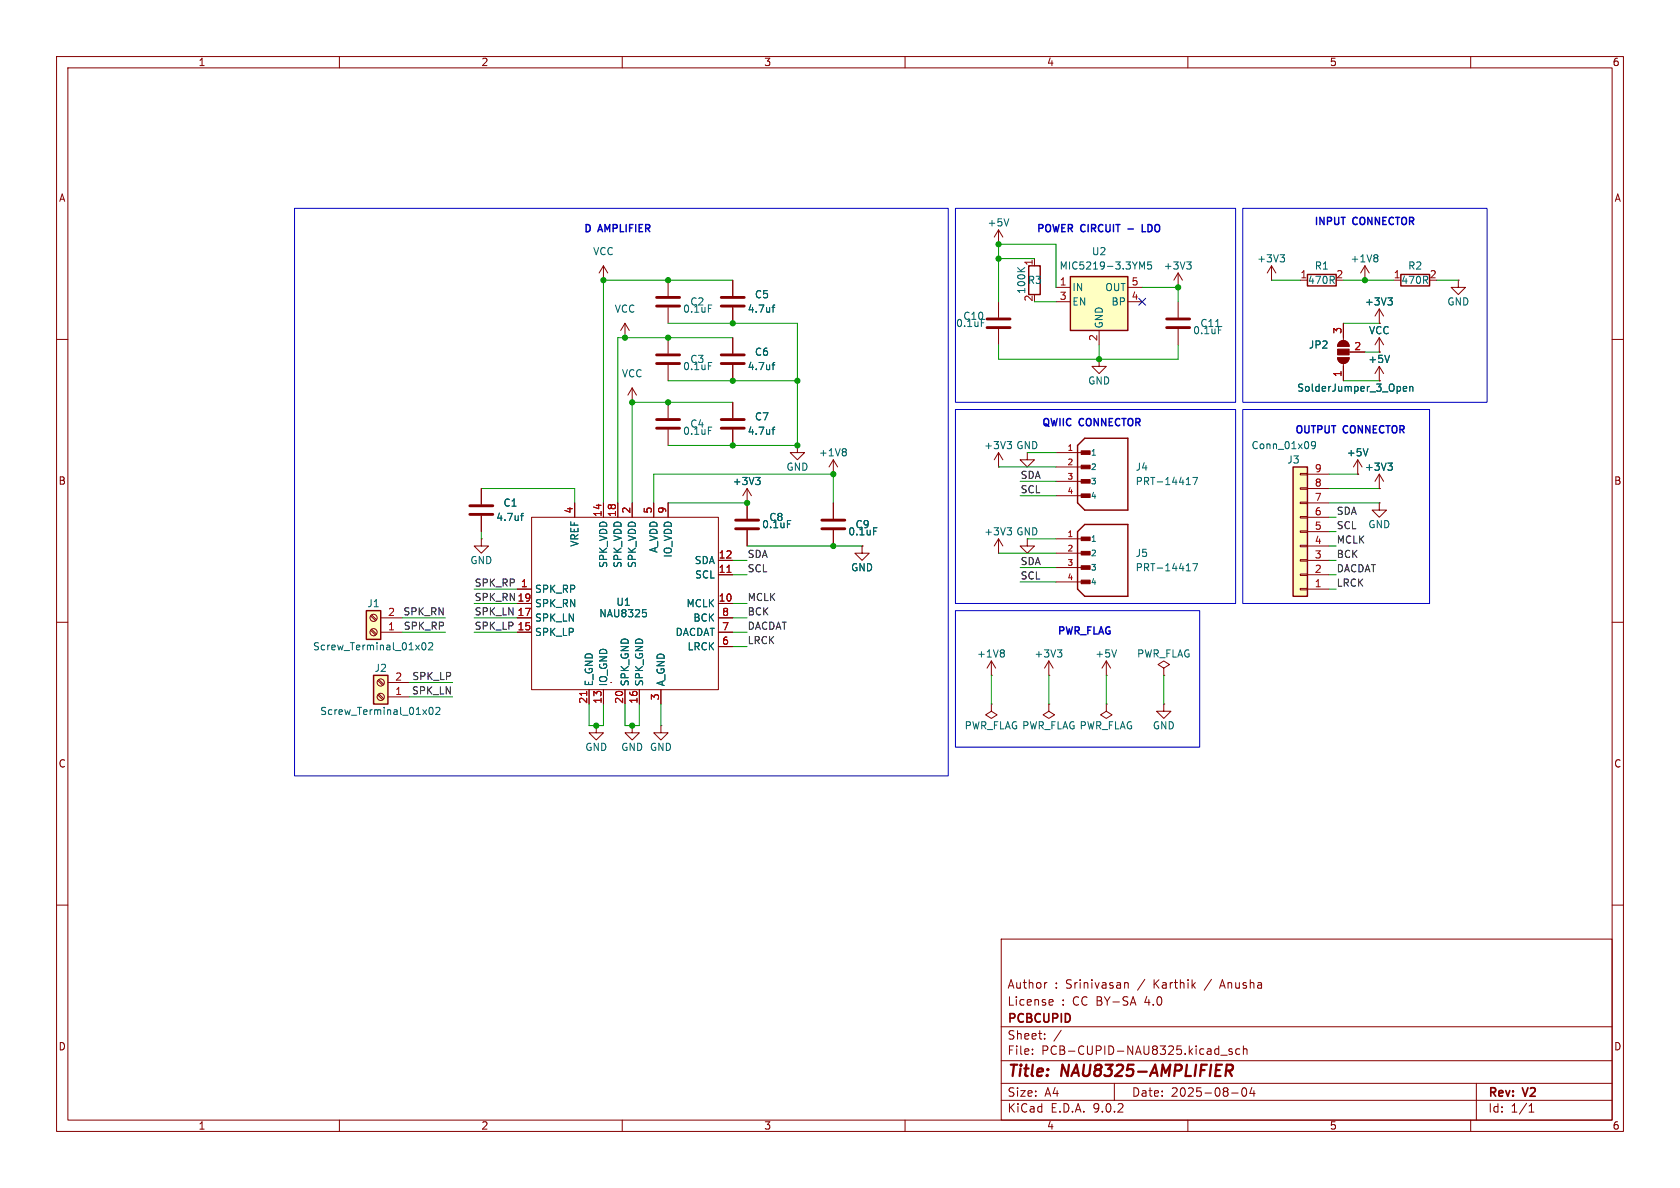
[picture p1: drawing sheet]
<svg xmlns="http://www.w3.org/2000/svg" width="297mm" height="210mm" viewBox="0 0 297 210" stroke-linecap="round" stroke-linejoin="round" font-family="sans-serif">
<g fill="none" stroke="#840000" stroke-width=".18">
<path d="M10 10h277v190h-277zM12 12h273v186h-273zM60 10v2M110 10v2M160 10v2M210 10v2M260 10v2M118.1 49.5v2.8M118.1 54.4v2.8M118.1 59.7v2.8M224.8 49.5h.1M224.8 47l-.8 1.3"/>
<path d="M224.8 47l.8 1.3M224.8 47v2.5M229.9 49.5h1.2M10 60h2M118.1 64.5v2.8M118.1 71.1v2.8M118.1 75.9v2.8M141 78.7v1.3h1.2l-1.2 1.3-1.3-1.3h1.3M141 78.7h.1M285 60h2M132.1 88.9h.1M132.1 86.4v5.3"/>
<path d="M132.1 93.7v2.8M132.1 86.4l-.8 1.2M132.1 86.4l.7 1.2M152.4 96.5v1.3h1.3l-1.3 1.3-1.3-1.3h1.3M152.4 96.5h.1M240 83.8h.1M240 81.3l-.7 1.3M240 81.3l.8 1.3M240 81.3v2.5M243.8 86.4h.1M243.8 88.9v1.3h1.3l-1.3 1.2-1.2-1.2h1.2M243.8 88.9h.1"/>
<path d="M243.8 83.8l-.7 1.3M243.8 83.8l.8 1.3M243.8 83.8v2.6M10 110h2M285 110h2M111.8 128.3v1.2h1.2l-1.2 1.3-1.3-1.3h1.3M111.8 128.3h.1M116.8 128.3v1.2h1.3l-1.3 1.3-1.2-1.3h1.2M116.8 128.3h.1M205.7 124.5v1.2h1.3l-1.3 1.3-1.2-1.3h1.2M205.7 124.5h.1M10 160h2"/>
<path d="M177 166h108v32h-108zM185.1 173.7l-.3 .1M185.7 176.7l.4 .1 .1 .3-.7 .1M186.1 177.6l-.4 .1M198.8 173.8l.2-.1 .4 .1 .1 .9M198.8 173.7v1M285 160h2M60 198v2M110 198v2M160 198v2M177 194.5h108M177 191.5h108"/>
<path d="M177 187.5h108M177 181.5h108M182.5 186.3v.1M182.5 185.5v.1M184.7 183.6v.1M184.7 182.8v.1M187.6 182.1l-1.3 2M197 191.5v3M210 198v2M215.8 186.5h1.2M217.7 193.2h1.2M217.8 185.5l-.3-.1-.3 .2 .1 .2 .5 .2v.3h-.6"/>
<path d="M219.2 185.5l-.5-.1-.2 .3v.4l.1 .2h.6M219.7 192.4l.2-.1a.81 .81 0 0 1 .6 .6 .81 .81 0 0 1-.3 .8l-.2 .1a.81 .81 0 0 1-.3-1.4zM219.8 185.5l.2-.1 .4 .1 .1 .9M219.8 184.9v1.5M221.3 192.2l-.3 1.1h.9M221.7 192.8v1M260 198v2M261 191.5v6.5M270.3 196.6h.9M270.3 195.5l.4-.4v1.5"/>
</g>
<path d="M216.8 189.3h.7a.55 .55 0 0 0 .5-.5 .55 .55 0 0 0-.4-.6h-.7l-.3 2M217.2 189.3l.6 .9" fill="none" stroke="#840000" stroke-width=".4"/>
<path d="M116.1 52.6h4M116.1 54.1h4M116.1 62.7h4M116.1 64.3h4M116.1 74.2h4M116.1 75.7h4M130 91.9h4.1M130 93.5h4.1" fill="none" stroke="#840000" stroke-width=".51"/>
<path d="M125.2 53.9h.6M226.3 45h.8l-.4 .5M226.8 45.5l.3 .3v.3l-.3 .2M125.2 64.1h.6M125.2 75.5h.6M241.8 79.3l-.4 1.3M133.6 84.4h.8l-.4 .5M134.1 84.9l.3 .2v.3l-.3 .3M139.2 92h.6M245.4 81.9h.7l-.4 .4M245.9 82.3l.2 .3v.3l-.2 .2" fill="none" stroke="#006464" stroke-width=".18"/>
<path d="M231.1 48.5h5.1v2h-5.1z" fill="none" stroke="#840000" stroke-width=".25"/>
<path d="M228.6 82.6h2.5v22.8h-2.5z" fill="#ffffc2"/>
<path d="M228.6 82.6h2.5v22.8h-2.5z" fill="none" stroke="#840000" stroke-width=".25"/>
<g fill="none" stroke="#840000" stroke-width=".18">
<path d="M129.5 71.1v2.8M129.5 75.9v2.8M229.9 98.9h1.2v.3h-1.2zM229.9 96.4h1.2v.2h-1.2zM229.9 93.9h1.2v.2h-1.2zM229.9 91.3h1.2v.3h-1.2zM229.9 88.8h1.2v.2h-1.2zM229.9 86.2h1.2v.3h-1.2zM229.9 83.7h1.2v.2h-1.2zM231.1 99.1h3.8M231.1 96.5h3.8M231.1 94h3.8"/>
<path d="M231.1 91.4h3.8M231.1 88.9h3.8M231.1 86.4h3.8M231.1 83.8h3.8M229.9 104h1.2v.3h-1.2zM229.9 101.5h1.2v.2h-1.2zM231.1 104.1h3.8M231.1 101.6h3.8M105.4 128.3v1.2h1.3l-1.3 1.3-1.3-1.3h1.3M105.4 128.3h.1"/>
</g>
<path d="M136.5 75.9h.5M137 75.5l-.3 .2v1.1M232.6 78.6l-.3 .2h-.3l-.2-.2 .2-.5 .3-.1 .2 .2a.84 .84 0 0 1-.3 1.1h-.2" fill="none" stroke="#006464" stroke-width=".18"/>
<path d="M127.5 74.2h4.1M127.5 75.7h4.1" fill="none" stroke="#840000" stroke-width=".51"/>
<path d="M64.8 108h2.5v5h-2.5z" fill="#ffffc2"/>
<path d="M64.8 108h2.5v5h-2.5z" fill="none" stroke="#840000" stroke-width=".25"/>
<g fill="none" stroke="#840000" stroke-width=".18">
<path d="M129.5 49.5v2.8M129.5 54.4v2.8M129.5 59.7v2.8M129.5 64.5v2.8M65.5 111.4l.9 .9M65.5 108.9l.9 .8M65.7 111.3l.9 .8M65.7 108.7l.9 .9M67.3 111.8h3.8M67.3 109.2h3.8M175.3 119.4h.1M175.3 116.8l-.8 1.3"/>
<path d="M175.3 116.8l.7 1.3M175.3 116.8v2.6M195.6 119.4h.1M195.6 116.8l-.8 1.3M195.6 116.8l.7 1.3M195.6 116.8v2.6M205.7 118.1l1.1-.6-1.1-.7-1 .7 1 .6v1.3M205.7 119.4h.1M195.6 124.5v1.2l1 .7-1 .6-1-.6 1-.7M195.6 124.5h.1"/>
<circle cx="66" cy="109.2" r=".63"/>
<circle cx="66" cy="111.8" r=".63"/>
</g>
<path d="M136.5 54.3h.5M137 53.9l-.3 .2v1.1M136.5 64.5h.5M137 64.1l-.3 .2v1M74.7 113.7l.2-.1a.68 .68 0 0 1 .4 .6 .68 .68 0 0 1-.4 .7l-.2-.1-.1-.4zM75.8 113.7l.5-.1 .2 .4-.8 .9h.8M177.3 114.9l.3 .2-.3 .3 .3 .3v.2l-.3 .2M197.4 114.9l-.4 1.2" fill="none" stroke="#006464" stroke-width=".18"/>
<path d="M127.5 52.6h4.1M127.5 54.1h4.1M127.5 62.7h4.1M127.5 64.3h4.1" fill="none" stroke="#840000" stroke-width=".51"/>
<path d="M66 119.4h2.6v5.1h-2.6z" fill="#ffffc2"/>
<path d="M247.6 48.5h5.1v2h-5.1zM66 119.4h2.6v5.1h-2.6z" fill="none" stroke="#840000" stroke-width=".25"/>
<g fill="none" stroke="#840000" stroke-width=".18">
<path d="M106.7 49.5h.1M106.7 47l-.8 1.3M106.7 47l.7 1.3M106.7 47v2.5M110.5 59.7h.1M110.5 57.2l-.8 1.2M110.5 57.2l.8 1.2M110.5 57.2v2.5M176.5 43.2h.1M176.5 40.6v2.6M176.5 40.6l-.7 1.3M176.5 40.6l.8 1.3"/>
<path d="M237.5 57.2v3M241.3 49.5h.1M241.3 47l-.8 1.3M241.3 47l.8 1.3M241.3 47v2.5M243.8 57.2h.1M243.8 59.7l-.7 1.3M243.8 59.7l.8 1.3M243.8 54.6v2.6M243.8 59.7v2.5M243.8 54.6l-.7 1.3M243.8 54.6l.8 1.3"/>
<path d="M246.4 49.5h1.2M257.8 49.5v1.3h1.3l-1.3 1.3-1.3-1.3h1.3M257.8 49.5h.1M111.8 71.1h.1M111.8 68.6l-.8 1.3M111.8 68.6l.7 1.3M111.8 68.6v2.5M236.5 63.2h2a1.02 1.02 0 0 1-1 1.1 1.02 1.02 0 0 1-1-1.1zM236.8 60.5a1.02 1.02 0 0 1 1.1-.2 1.02 1.02 0 0 1 .6 .9h-2zM237.5 64.3v3M238.5 62.2h2.8M243.8 62.2h.1"/>
<path d="M243.8 67.3h.1M243.8 64.8v2.5M243.8 64.8l-.7 1.2M243.8 64.8l.8 1.2M85.1 95.3v1.2h1.3l-1.3 1.3-1.3-1.3h1.3M85.1 95.3h.1M85.1 86.4v2.8M85.1 91.2v2.8M147.3 83.8h.1M147.3 81.3v2.5M147.3 88.9v2.8M147.3 93.7v2.8"/>
<path d="M147.3 81.3l-.7 1.3M147.3 81.3l.8 1.3M176.5 97.8h.1M176.5 82.6h.1M176.5 95.3l-.7 1.2M176.5 95.3l.8 1.2M176.5 80v2.6M176.5 95.3v2.5M176.5 80l-.7 1.3M176.5 80l.8 1.3M181.6 80v1.3h1.3l-1.3 1.3-1.3-1.3h1.3M181.6 95.3v1.2h1.3l-1.3 1.3-1.3-1.3h1.3"/>
<path d="M185.4 119.4h.1M185.4 116.8l-.7 1.3M185.4 116.8l.8 1.3M185.4 116.8v2.6M66.8 122.9l.9 .8M66.8 120.3l.9 .9M67 122.7l.8 .8M67 120.1l.8 .9M68.6 123.2h3.8M68.6 120.7h3.8M175.3 124.5v1.2l1 .7-1 .6-1.1-.6 1.1-.7M175.3 124.5h.1"/>
<path d="M185.4 124.5v1.2l1 .7-1 .6-1-.6 1-.7M185.4 124.5h.1"/>
<circle cx="67.3" cy="120.6" r=".63"/>
<circle cx="67.3" cy="123.2" r=".63"/>
</g>
<g fill="none" stroke="#006464" stroke-width=".18">
<path d="M178.3 38.7l-.4 1.2M243.4 45l.2 .3-.2 .3 .2 .2v.3l-.2 .2M245.4 52.6h.7l-.4 .5M245.9 53.1l.2 .3v.3l-.2 .2M149.4 79.3l.2 .3-.2 .3 .2 .2v.2l-.2 .3M178 78h.8l-.4 .5M178.6 78.5l.2 .3v.3l-.2 .2M245.7 62.8l-.5 1.3M248.1 68.7l.6-.1-.1-.2-.3-.1-.2 .2v.6h.5M249.2 68.4l.2-.1 .3 .1 .1 .8M249.2 68.3v.9M92 91.2h.5"/>
<path d="M92.5 90.7l-.3 .2v1.1M154.4 93.3h.7M178 93.3h.8l-.4 .5M178.6 93.8l.2 .2v.3l-.2 .3M186.9 114.9h.8l-.4 .5M187.5 115.4l.2 .2v.3l-.2 .2M76 125.2l.1-.2a.68 .68 0 0 1 .5 .7 .68 .68 0 0 1-.5 .6l-.1-.1-.2-.4zM77 125.2l.5-.2 .3 .4-.8 .9h.8"/>
</g>
<g fill="#840000" stroke="#840000" stroke-width=".18">
<path d="M236.5 63.2h2a1.02 1.02 0 0 1-1 1.1 1.02 1.02 0 0 1-1-1.1z"/>
<path d="M236.5 61.7h2v1h-2z"/>
<path d="M236.8 60.5a1.02 1.02 0 0 1 1.1-.2 1.02 1.02 0 0 1 .6 .9h-2z"/>
</g>
<path d="M83.1 89.4h4M83.1 90.9h4M145.3 91.9h4.1M145.3 93.5h4.1" fill="none" stroke="#840000" stroke-width=".51"/>
<path d="M189.2 48.9h10.2v9.5h-10.2z" fill="#ffffc2"/>
<path d="M181.9 47h2v5.1h-2zM189.2 48.9h10.2v9.5h-10.2zM191.8 77.5h7.6v12.7h-7.6l-1.3-1.3v-10.2zM191.8 92.7h7.6v12.7h-7.6l-1.3-1.3v-10.1z" fill="none" stroke="#840000" stroke-width=".25"/>
<g fill="none" stroke="#840000" stroke-width=".18">
<path d="M129.5 49.5v2.8M129.5 54.4v2.8M129.5 59.7v2.8M176.5 53.3v2.8M176.5 58.2v2.8M182.9 45.7v1.3M186.7 50.8h2.5M186.7 53.3h2.5M194.3 58.4v2.6M199.4 50.8h2.5M199.4 53.3h2.5M208.3 50.8h.1"/>
<path d="M208.3 48.3v2.5M208.3 53.3v2.8M208.3 58.2v2.8M208.3 48.3l-.8 1.2M208.3 48.3l.7 1.2M237.5 57.2v2.5M243.8 57.2h.1M129.5 64.5v2.8M129.5 71.1v2.8M129.5 75.9v2.8M194.3 63.5v1.3h1.3l-1.3 1.2-1.3-1.2h1.3M194.3 63.5h.1"/>
<path d="M237.5 64.8v2.5M238.8 62.2h2.5M243.8 62.2h.1M243.8 67.3h.1M85.1 86.4v2.8M85.1 91.2v2.8M94 91.4h33v30.5h-33zM101.6 88.9v2.5M106.7 88.9v2.5M109.2 88.9v2.5M111.8 88.9v2.5M115.6 88.9v2.5"/>
<path d="M118.1 88.9v2.5M127 99.1h2.5M132.1 88.9h.1M132.1 88.9v2.8M132.1 93.7v2.8M147.3 88.9v2.8M147.3 93.7v2.8M152.4 96.5h.1M186.7 95.3h5.1M186.7 97.8h5.1M186.7 80h5.1M186.7 82.6h5.1"/>
<path d="M186.7 85.1h5.1M186.7 87.6h5.1M240 83.8h.1M243.8 86.4h.1M91.4 104.1h2.6M91.4 106.7h2.6M91.4 109.2h2.6M91.4 111.8h2.6M127 106.7h2.5M127 109.2h2.5M127 111.8h2.5M127 101.6h2.5"/>
<path d="M127 114.3h2.5M186.7 100.3h5.1M186.7 102.9h5.1M104.1 121.9v2.6M106.7 121.9v2.6M110.5 121.9v2.6M113 121.9v2.6M116.8 121.9v2.6"/>
</g>
<g fill="none" stroke="#006464" stroke-width=".18">
<path d="M136.5 54.3h.5M137 53.9l-.3 .2v1.1M173.5 56.5h.6M179.9 47.3l.7 .7M181.2 47.3l-.8 .5M201.5 46.3l.4 .9 .4-.9v1.3M203.5 46.3h-.6v.6l.1-.1h.5l.1 .2-.1 .4-.1 .2-.5-.2M209.8 46.3h.8l-.4 .5M210.3 46.8l.3 .2v.3l-.3 .3M215.4 57.7h.6M245.4 52.6h.7l-.4 .5M245.9 53.1l.2 .3v.3l-.2 .2"/>
<path d="M136.5 75.9h.5M136.5 64.5h.5M137 64.1l-.3 .2v1M137 75.5l-.3 .2v1.1M241.8 79.3l-.4 1.3M245.7 62.8l-.5 1.3M248.1 68.7l.6-.1-.1-.2-.3-.1-.2 .2v.6h.5M249.2 68.4l.2-.1 .3 .1 .1 .8M249.2 68.3v.9M92 91.2h.5M92.5 90.7l-.3 .2v1.1M133.6 84.4h.8l-.4 .5"/>
<path d="M134.1 84.9l.3 .2v.3l-.3 .3M139.2 92h.6M154.4 93.3h.7M209.7 85.7h.7M210.9 99.6h.8l-.5 1.3M210.9 84.4h.8l-.5 1.3M245.4 81.9h.7l-.4 .4M245.9 82.3l.2 .3v.3l-.2 .2M113.6 107.8h.6M114 108.3l.3 .2v.3l-.3 .2M209.7 100.9h.7"/>
</g>
<path d="M174.5 56.4h4.1M174.5 57.9h4.1M206.2 56.4h4.1M206.2 57.9h4.1" fill="none" stroke="#840000" stroke-width=".51"/>
<path d="M128.5 101.2h.7M103.7 122.2v.7" fill="none" stroke="#a90000" stroke-width=".18"/>
<g fill="#840000" stroke="#840000" stroke-width=".18">
<path d="M191.1 94.9h1.6v.7h-1.6z"/>
<path d="M191.1 97.5h1.6v.6h-1.6z"/>
<path d="M191.1 100h1.6v.6h-1.6z"/>
<path d="M191.1 102.6h1.6v.6h-1.6z"/>
<path d="M191.1 79.7h1.6v.6h-1.6z"/>
<path d="M191.1 82.2h1.6v.7h-1.6z"/>
<path d="M191.1 84.8h1.6v.6h-1.6z"/>
<path d="M191.1 87.3h1.6v.6h-1.6z"/>
</g>
<g fill="none" stroke="#009600" stroke-width=".18">
<path d="M118.1 57.2h22.9v21.5h-22.9M129.5 59.7h-20.3v29.2M129.5 49.5h-22.8v39.4M176.5 45.7h6.4M182.9 53.3h3.8M186.7 50.8v-7.6h-10.2v10.1M201.9 50.8h6.4v2.5M224.8 49.5h5.1M237.5 57.2h6.3M237.5 49.5h8.9M254 49.5h3.8M118.1 67.3h22.9"/>
<path d="M129.5 71.1h-17.7v17.8M176.5 61v2.5h31.8v-2.5M194.3 61v2.5M237.5 67.3h6.3M241.3 62.2h2.5M85.1 86.4h16.5v2.5M85.1 94v1.3M115.6 88.9v-5.1h31.7v5.1M118.1 88.9h14M129.5 99.1h2.6M132.1 96.5h20.3M176.5 82.6h10.2"/>
<path d="M176.5 97.8h10.2M180.3 85.1h6.4M180.3 87.6h6.4M181.6 80h5.1M181.6 95.3h5.1M234.9 99.1h1.3M234.9 96.5h1.3M234.9 86.4h8.9M234.9 83.8h5.1M234.9 94h1.3M234.9 88.9h8.9M234.9 91.4h1.3"/>
<path d="M71.1 111.8h7.6M71.1 109.2h7.6M83.8 104.1h7.6M83.8 111.8h7.6M83.8 109.2h7.6M83.8 106.7h7.6M129.5 101.6h2.6M129.5 111.8h2.6M129.5 109.2h2.6M129.5 106.7h2.6M129.5 114.3h2.6M175.3 119.4v5.1"/>
<path d="M180.3 100.3h6.4M180.3 102.9h6.4M185.4 119.4v5.1M195.6 119.4v5.1M205.7 119.4v5.1M234.9 101.6h1.3M234.9 104.1h1.3M72.4 123.2h7.6M72.4 120.7h7.6M104.1 124.5v3.8h2.6v-3.8M110.5 124.5v3.8h2.5v-3.8M116.8 124.5v3.8"/>
</g>
<path d="M201.3 52.7l1.2 1.2M202.5 52.7l-1.2 1.2" fill="none" stroke="#000084" stroke-width=".18"/>
<path d="M52.1 36.8h115.5v100.4h-115.5zM168.9 36.8h49.5v34.3h-49.5zM219.7 36.8h43.2v34.3h-43.2zM168.9 72.4h49.5v34.3h-49.5zM219.7 72.4h33v34.3h-33zM168.9 108h43.2v24.1h-43.2z" fill="none" stroke="#0000c2" stroke-width=".18"/>
<path d="M201.9 39.7v1.3h.6" fill="none" stroke="#0000c2" stroke-width=".25"/>
<g fill="#009600" stroke="#009600" stroke-width=".18">
<circle cx="241.3" cy="49.5" r=".46"/>
<circle cx="106.7" cy="49.5" r=".46"/>
<circle cx="110.5" cy="59.7" r=".46"/>
<circle cx="118.1" cy="49.5" r=".46"/>
<circle cx="129.5" cy="78.7" r=".46"/>
<circle cx="118.1" cy="71.1" r=".46"/>
<circle cx="111.8" cy="71.1" r=".46"/>
<circle cx="129.5" cy="67.3" r=".46"/>
<circle cx="118.1" cy="59.7" r=".46"/>
<circle cx="132.1" cy="88.9" r=".46"/>
<circle cx="141" cy="78.7" r=".46"/>
<circle cx="129.5" cy="57.2" r=".46"/>
<circle cx="111.8" cy="128.3" r=".46"/>
<circle cx="147.3" cy="83.8" r=".46"/>
<circle cx="147.3" cy="96.5" r=".46"/>
<circle cx="141" cy="67.3" r=".46"/>
<circle cx="176.5" cy="45.7" r=".46"/>
<circle cx="194.3" cy="63.5" r=".46"/>
<circle cx="208.3" cy="50.8" r=".46"/>
<circle cx="176.5" cy="43.2" r=".46"/>
<circle cx="105.4" cy="128.3" r=".46"/>
</g>
<g font-size="2.8" fill="#840000">
<text x="178" y="190.9">Title:</text>
<text x="187.7" y="190.9">NAU8325-AMPLIFIER</text>
</g>
<g font-size="2.1" fill="#840000">
<text x="178" y="178">License</text>
<text x="178" y="175">Author</text>
<text x="186.4" y="175">: Srinivasan</text>
<text x="187.7" y="178">: CC BY-SA</text>
<text x="201.3" y="175">/</text>
<text x="202.6" y="178">4.0</text>
<text x="204.2" y="175">Karthik</text>
<text x="213.4" y="175">/</text>
<text x="216.3" y="175">Anusha</text>
<text x="178" y="184">Sheet:</text>
<text x="178" y="181.2">PCBCUPID</text>
<text x="178" y="186.7">File:</text>
<text x="184.1" y="186.7">PCB-CUPID-NAU8325.kicad_sch</text>
<text x="178" y="196.9">KiCad</text>
<text x="178" y="194.1">Size:</text>
<text x="184.7" y="194.1">A4</text>
<text x="185.7" y="196.9">E.D.A.</text>
<text x="193.3" y="196.9">9.0.2</text>
<text x="200" y="194.1">Date:</text>
<text x="207" y="194.1">2025-08-04</text>
<text x="263" y="194.3">Rev:</text>
<text x="263" y="196.9">Id:</text>
<text x="267.1" y="196.9">1/1</text>
<text x="269.4" y="194.3">V2</text>
</g>
<g font-size="1.8" fill="#840000">
<text x="35" y="11.9">1</text>
<text x="85" y="11.9">2</text>
<text x="135" y="11.9">3</text>
<text x="185" y="11.9">4</text>
<text x="235" y="11.9">5</text>
<text x="285" y="11.9">6</text>
<text x="10.3" y="35.9">A</text>
<text x="285.3" y="35.9">A</text>
<text x="10.3" y="85.9">B</text>
<text x="285.3" y="85.9">B</text>
<text x="10.3" y="135.9">C</text>
<text x="285.3" y="135.9">C</text>
<text x="10.3" y="185.9">D</text>
<text x="285.3" y="185.9">D</text>
<text x="35" y="199.9">1</text>
<text x="85" y="199.9">2</text>
<text x="135" y="199.9">3</text>
<text x="185" y="199.9">4</text>
<text x="235" y="199.9">5</text>
<text x="285" y="199.9">6</text>
</g>
<g font-size="1.8" fill="#0000c2">
<text x="103.1" y="41.4">D</text>
<text x="105.8" y="41.4">AMPLIFIER</text>
<text x="183.1" y="41.4">POWER</text>
<text x="191.1" y="41.4">CIRCUIT</text>
<text x="199.8" y="41.4">-</text>
<text x="202.9" y="41.4">LDO</text>
<text x="232.2" y="40.1">INPUT</text>
<text x="239.2" y="40.1">CONNECTOR</text>
<text x="184" y="75.7">QWIIC</text>
<text x="190.8" y="75.7">CONNECTOR</text>
<text x="228.8" y="77">OUTPUT</text>
<text x="237.5" y="77">CONNECTOR</text>
<text x="186.8" y="112.5">PWR_FLAG</text>
</g>
<g font-size="1.8" fill="#006464">
<text x="174.5" y="40.2">+5V</text>
<text x="104.8" y="45.3">VCC</text>
<text x="187.2" y="47.9">MIC5219-3.3YM5</text>
<text x="192.9" y="45.3">U2</text>
<text x="205.6" y="47.9">+3V3</text>
<text x="222.1" y="46.6">+3V3</text>
<text x="232.3" y="47.9">R1</text>
<text x="238.7" y="46.6">+1V8</text>
<text x="248.8" y="47.9">R2</text>
<text x="133.4" y="52.9">C5</text>
<text x="181.5" y="52.1" transform="rotate(-90 181.5 52.1)">100K</text>
<text x="181.6" y="50.4">R3</text>
<text x="189.5" y="51.7">IN</text>
<text x="195.3" y="51.7">OUT</text>
<text x="231.1" y="50.4">470R</text>
<text x="236.1" y="49.3">2</text>
<text x="247.6" y="50.4">470R</text>
<text x="252.7" y="49.3">2</text>
<text x="108.6" y="55.5">VCC</text>
<text x="120.7" y="55.5">0.1uF</text>
<text x="121.9" y="54.2">C2</text>
<text x="132.1" y="55.5">4.7uf</text>
<text x="168.9" y="58">0.1uF</text>
<text x="170.2" y="56.7">C10</text>
<text x="189.5" y="54.2">EN</text>
<text x="195.2" y="58.2" transform="rotate(-90 195.2 58.2)">GND</text>
<text x="196.4" y="54.2">BP</text>
<text x="210.8" y="59.3">0.1uF</text>
<text x="212.1" y="58">C11</text>
<text x="241.2" y="54.2">+3V3</text>
<text x="241.9" y="59.3">VCC</text>
<text x="255.8" y="54.2">GND</text>
<text x="120.7" y="65.6">0.1uF</text>
<text x="121.9" y="64.4">C3</text>
<text x="132.1" y="65.6">4.7uf</text>
<text x="133.4" y="63.1">C6</text>
<text x="231.3" y="61.8">JP2</text>
<text x="241.8" y="64.4">+5V</text>
<text x="109.8" y="66.9">VCC</text>
<text x="192.3" y="68.2">GND</text>
<text x="229.2" y="69.4">SolderJumper_3_Open</text>
<text x="120.7" y="77.1">0.1uF</text>
<text x="121.9" y="75.8">C4</text>
<text x="132.1" y="77.1">4.7uf</text>
<text x="133.4" y="74.5">C7</text>
<text x="138.9" y="83.4">GND</text>
<text x="144.7" y="80.9">+1V8</text>
<text x="173.9" y="79.6">+3V3</text>
<text x="179.6" y="79.6">GND</text>
<text x="200.7" y="83.4">J4</text>
<text x="221.2" y="79.6">Conn_01x09</text>
<text x="227.5" y="82.1">J3</text>
<text x="238" y="80.9">+5V</text>
<text x="241.2" y="83.4">+3V3</text>
<text x="88.9" y="89.8">C1</text>
<text x="129.4" y="86">+3V3</text>
<text x="200.7" y="86">PRT-14417</text>
<text x="87.6" y="92.3">4.7uf</text>
<text x="134.6" y="93.6">0.1uF</text>
<text x="135.9" y="92.3">C8</text>
<text x="149.9" y="94.8">0.1uF</text>
<text x="151.1" y="93.6">C9</text>
<text x="173.9" y="94.8">+3V3</text>
<text x="179.6" y="94.8">GND</text>
<text x="241.8" y="93.6">GND</text>
<text x="83.1" y="99.9">GND</text>
<text x="102.5" y="96.7" transform="rotate(-90 102.5 96.7)">VREF</text>
<text x="107.5" y="100.5" transform="rotate(-90 107.5 100.5)">SPK_VDD</text>
<text x="110.1" y="100.5" transform="rotate(-90 110.1 100.5)">SPK_VDD</text>
<text x="112.6" y="100.5" transform="rotate(-90 112.6 100.5)">SPK_VDD</text>
<text x="116.4" y="97.8" transform="rotate(-90 116.4 97.8)">A_VDD</text>
<text x="119" y="98.7" transform="rotate(-90 119 98.7)">IO_VDD</text>
<text x="122.7" y="99.9">SDA</text>
<text x="150.4" y="101.2">GND</text>
<text x="200.7" y="98.7">J5</text>
<text x="200.7" y="101.2">PRT-14417</text>
<text x="64.8" y="107.5">J1</text>
<text x="94.5" y="105">SPK_RP</text>
<text x="94.5" y="107.5">SPK_RN</text>
<text x="108.9" y="107.3">U1</text>
<text x="121.3" y="107.5">MCLK</text>
<text x="122.8" y="102.5">SCL</text>
<text x="94.5" y="110.1">SPK_LN</text>
<text x="94.5" y="112.6">SPK_LP</text>
<text x="105.8" y="109.3">NAU8325</text>
<text x="119.3" y="112.6">DACDAT</text>
<text x="122.5" y="110.1">BCK</text>
<text x="55.2" y="115.2">Screw_Terminal_01x02</text>
<text x="66.1" y="119">J2</text>
<text x="121.5" y="115.2">LRCK</text>
<text x="172.6" y="116.4">+1V8</text>
<text x="182.8" y="116.4">+3V3</text>
<text x="193.5" y="116.4">+5V</text>
<text x="200.9" y="116.4">PWR_FLAG</text>
<text x="105" y="121.4" transform="rotate(-90 105 121.4)">E_GND</text>
<text x="107.5" y="121.4" transform="rotate(-90 107.5 121.4)">IO_GND</text>
<text x="111.4" y="121.4" transform="rotate(-90 111.4 121.4)">SPK_GND</text>
<text x="113.9" y="121.4" transform="rotate(-90 113.9 121.4)">SPK_GND</text>
<text x="117.7" y="121.4" transform="rotate(-90 117.7 121.4)">A_GND</text>
<text x="56.5" y="126.6">Screw_Terminal_01x02</text>
<text x="170.4" y="129.1">PWR_FLAG PWR_FLAG PWR_FLAG</text>
<text x="203.7" y="129.1">GND</text>
<text x="103.4" y="132.9">GND</text>
<text x="109.7" y="132.9">GND GND</text>
</g>
<g font-size="1.8" fill="#a90000">
<text x="182.6" y="47.1" transform="rotate(-90 182.6 47.1)">1</text>
<text x="182.6" y="53.4" transform="rotate(-90 182.6 53.4)">2</text>
<text x="187.3" y="50.5">1</text>
<text x="187.3" y="53.1">3</text>
<text x="200" y="50.5">5</text>
<text x="200" y="53.1">4</text>
<text x="229.8" y="49.3">1</text>
<text x="246.3" y="49.3">1</text>
<text x="237.2" y="59.1" transform="rotate(-90 237.2 59.1)">3</text>
<text x="194.1" y="60.4" transform="rotate(-90 194.1 60.4)">2</text>
<text x="239.3" y="62">2</text>
<text x="237.2" y="66.7" transform="rotate(-90 237.2 66.7)">1</text>
<text x="232.3" y="83.6">9</text>
<text x="232.3" y="88.6">7</text>
<text x="232.3" y="86.1">8</text>
<text x="101.3" y="90.9" transform="rotate(-90 101.3 90.9)">4</text>
<text x="106.4" y="91.5" transform="rotate(-90 106.4 91.5)">14</text>
<text x="109" y="91.5" transform="rotate(-90 109 91.5)">18</text>
<text x="111.5" y="90.9" transform="rotate(-90 111.5 90.9)">2</text>
<text x="115.3" y="90.9" transform="rotate(-90 115.3 90.9)">5</text>
<text x="117.9" y="90.9" transform="rotate(-90 117.9 90.9)">9</text>
<text x="232.3" y="93.7">5</text>
<text x="232.3" y="91.2">6</text>
<text x="127" y="98.8">12</text>
<text x="127" y="101.3">11</text>
<text x="232.3" y="101.3">2</text>
<text x="232.3" y="98.8">3</text>
<text x="232.3" y="96.3">4</text>
<text x="91.4" y="106.4">19</text>
<text x="92" y="103.9">1</text>
<text x="127" y="106.4">10</text>
<text x="232.3" y="103.9">1</text>
<text x="68.5" y="111.5">1</text>
<text x="68.5" y="109">2</text>
<text x="91.4" y="109">17</text>
<text x="91.4" y="111.5">15</text>
<text x="127.6" y="109">8</text>
<text x="127.6" y="111.5">7</text>
<text x="127.6" y="114">6</text>
<text x="69.8" y="122.9">1</text>
<text x="69.8" y="120.4">2</text>
<text x="103.9" y="124.5" transform="rotate(-90 103.9 124.5)">21</text>
<text x="106.4" y="124.5" transform="rotate(-90 106.4 124.5)">13</text>
<text x="110.2" y="124.5" transform="rotate(-90 110.2 124.5)">20</text>
<text x="112.8" y="124.5" transform="rotate(-90 112.8 124.5)">16</text>
<text x="116.6" y="123.9" transform="rotate(-90 116.6 123.9)">3</text>
</g>
<g font-size="1.8" fill="#0f0f0f">
<text x="180.3" y="84.7">SDA</text>
<text x="180.3" y="87.3">SCL</text>
<text x="236.2" y="91.1">SDA</text>
<text x="236.2" y="93.6">SCL</text>
<text x="132.1" y="101.3">SCL</text>
<text x="132.1" y="98.7">SDA</text>
<text x="180.3" y="100">SDA</text>
<text x="236.2" y="98.7">BCK</text>
<text x="236.2" y="101.3">DACDAT</text>
<text x="236.2" y="96.2">MCLK</text>
<text x="83.8" y="103.8">SPK_RP 1</text>
<text x="83.8" y="106.3">SPK_RN 19</text>
<text x="132.1" y="106.3">MCLK</text>
<text x="180.3" y="102.5">SCL</text>
<text x="236.2" y="103.8">LRCK</text>
<text x="71.2" y="108.9">SPK_RN</text>
<text x="71.3" y="111.4">SPK_RP</text>
<text x="83.8" y="111.4">SPK_LP 15</text>
<text x="83.8" y="108.9">SPK_LN 17</text>
<text x="132.1" y="108.9">BCK</text>
<text x="132.1" y="111.4">DACDAT</text>
<text x="132.1" y="114">LRCK</text>
<text x="72.7" y="122.8">SPK_LN</text>
<text x="72.8" y="120.3">SPK_LP</text>
</g>
<g font-size="1.4" fill="#a90000">
<text x="188.6" y="79.8">1</text>
<text x="188.6" y="82.3">2</text>
<text x="188.6" y="84.8">3</text>
<text x="188.6" y="87.4">4</text>
<text x="188.6" y="95">1</text>
<text x="188.6" y="97.5">2</text>
<text x="188.6" y="100.1">3</text>
<text x="188.6" y="102.6">4</text>
</g>
<g font-size="1.4" fill="#006464">
<text x="192.8" y="80.7">1</text>
<text x="192.8" y="83.3">2</text>
<text x="192.8" y="85.8">3</text>
<text x="192.8" y="88.4">4</text>
<text x="192.8" y="96">1</text>
<text x="192.8" y="98.5">2</text>
<text x="192.8" y="101.1">3</text>
<text x="192.8" y="103.6">4</text>
</g>
</svg>
